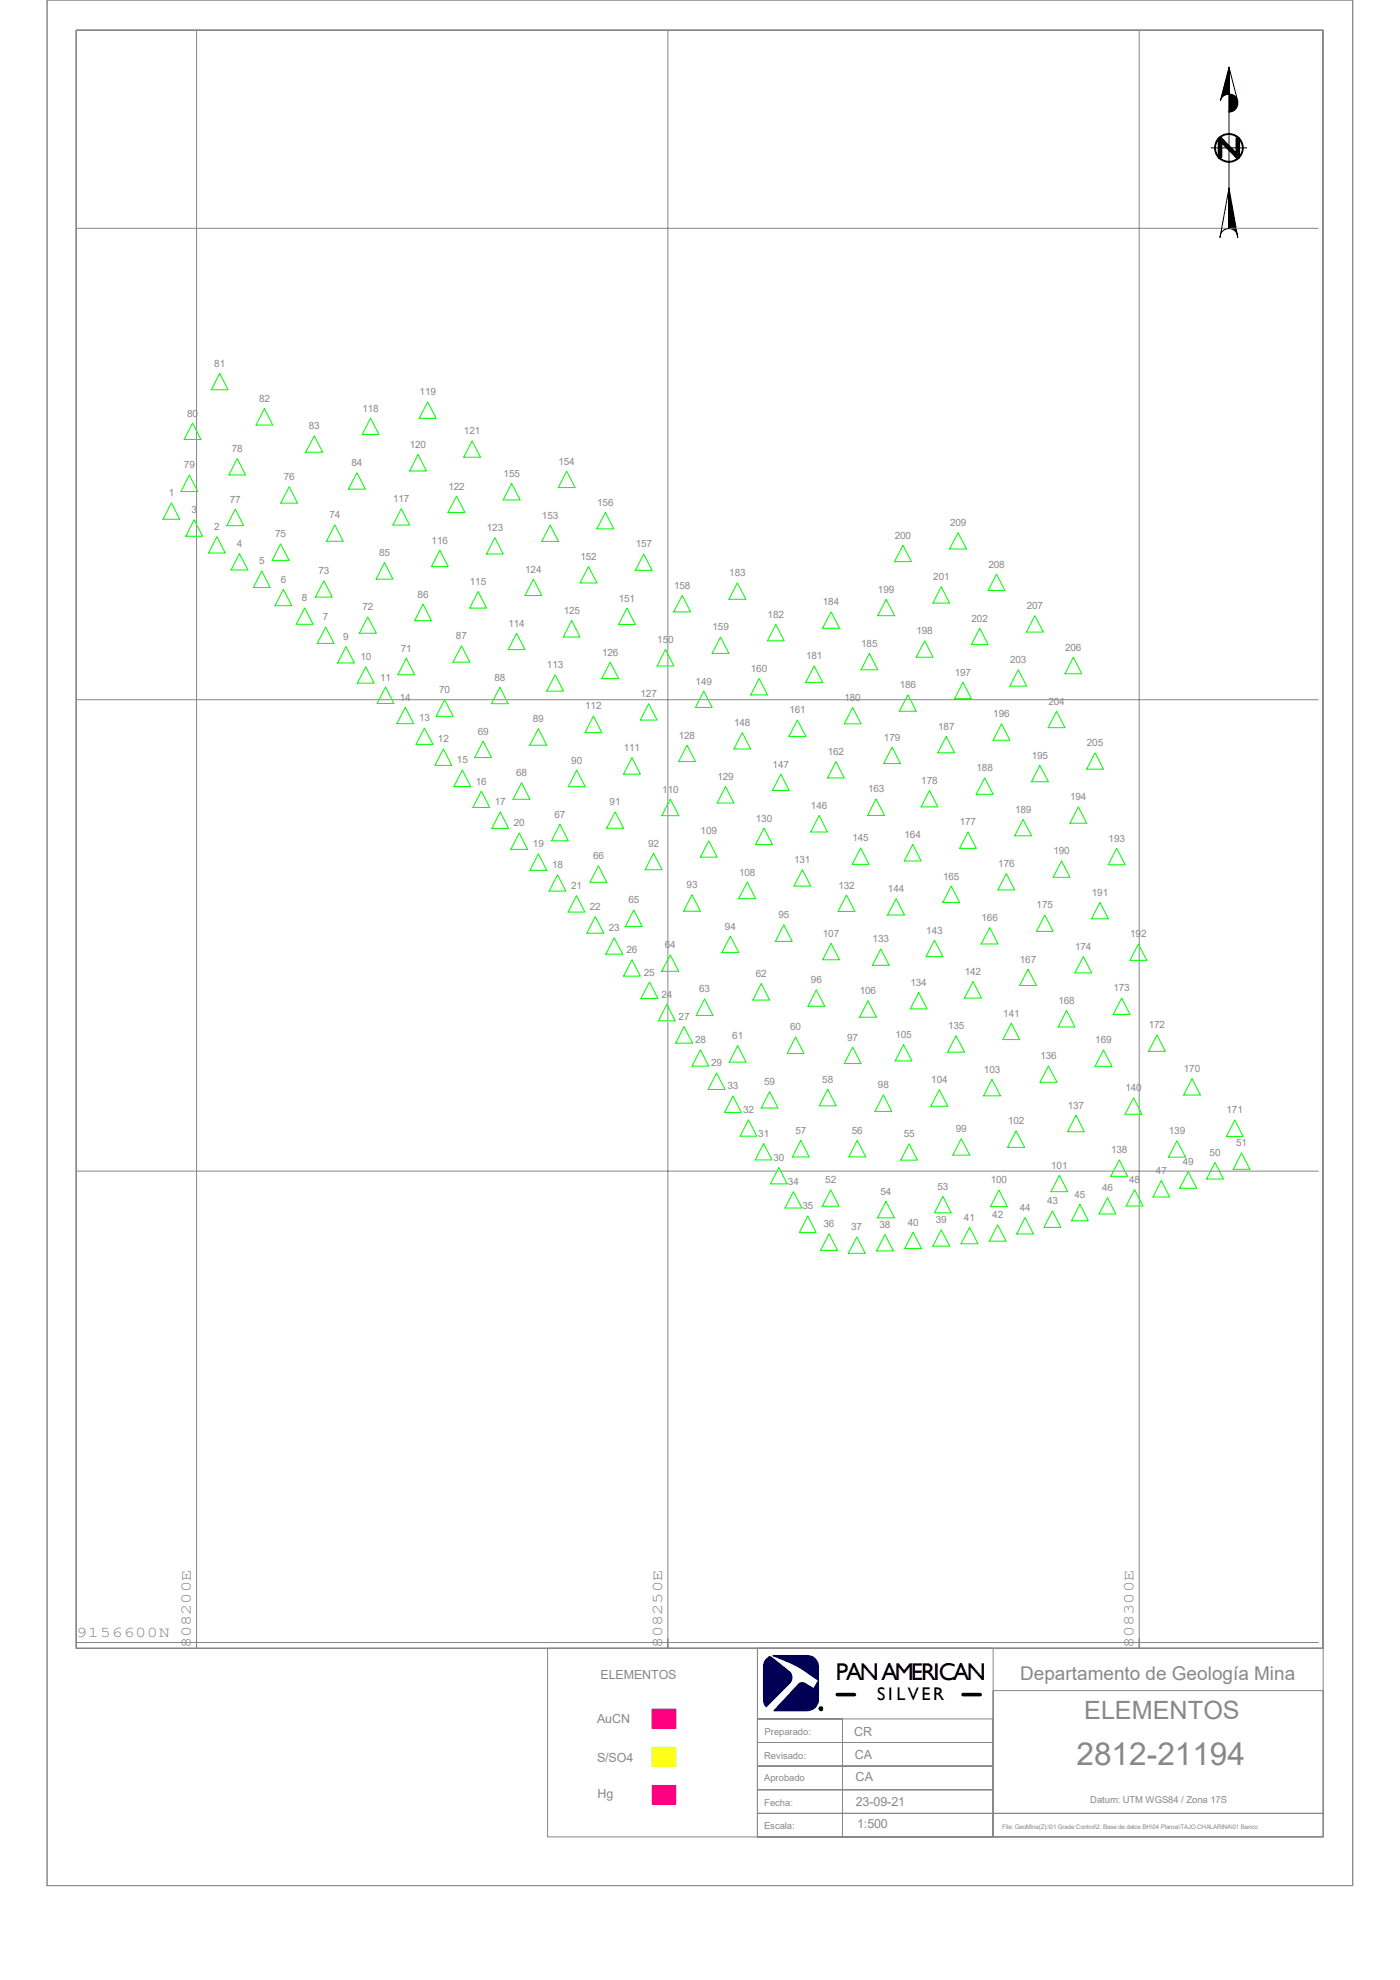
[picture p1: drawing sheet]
<svg xmlns="http://www.w3.org/2000/svg" width="297mm" height="420mm" viewBox="0 0 297 420" stroke-linecap="round" stroke-linejoin="round" font-family="sans-serif">
<g fill="#000" stroke="#000" stroke-width=".21">
<path d="M260.7 20a1.91 1.91 0 0 1 1.9 1.9 1.91 1.91 0 0 1-1.9 1.9z" fill-rule="evenodd"/>
<path d="M260.7 14.3v5.7h-.1a1.8 1.8 0 0 0-1.7 1.3z" fill-rule="evenodd"/>
<path d="M260.7 39.9l1.9 10.5-.2-.8a1.94 1.94 0 0 0-1.7-1.1z" fill-rule="evenodd"/>
</g>
<path d="M138.3 378.7h5.1v4.1h-5.1z" fill-rule="evenodd" fill="#f0f" stroke="#f0f" stroke-width=".21"/>
<path d="M138.3 370.6h5.1v4.1h-5.1z" fill-rule="evenodd" fill="#ff0" stroke="#ff0" stroke-width=".21"/>
<path d="M138.3 362.5h5.1v4.1h-5.1z" fill-rule="evenodd" fill="#f00" stroke="#f00" stroke-width=".21"/>
<g fill="#005" stroke="#005" stroke-width=".21">
<path d="M162.5 352l.7-.5h.5l3.7 3a1.76 1.76 0 0 1 .3 2.3l-5.2 5.2-.4-.7-.1-.8v-6.9a2.22 2.22 0 0 1 .5-1.6z" fill-rule="evenodd"/>
<path d="M164 351.2h7.2a2.36 2.36 0 0 1 2.5 2.4v6.9a2.36 2.36 0 0 1-2.5 2.4h-7l5-5.4a1.18 1.18 0 0 1 1.7-.3l1.7 1 1.1-1.8-5-3.2z" fill-rule="evenodd"/>
</g>
<g fill="none" stroke="#888" stroke-width=".21">
<path d="M10 0h277v400h-277zM16.2 6.4h264.5v343.2h-264.5zM16.2 6.4h264.4v343.2h-264.4zM41.7 6.4v343.2M141.7 6.4v343.2M241.7 6.4v343.2M16.2 48.4h263.5M16.2 148.4h263.5M16.2 248.4h263.5M16.2 348.4h263.5M116.2 349.6h44.5v40h-44.5zM160.7 349.6h120v40h-120z"/>
<path d="M160.7 349.6h50v40h-50zM210.7 358.6h70v26h-70zM160.7 379.6h50v5h-50zM160.7 374.6h50v5h-50zM160.7 369.6h50v5h-50zM160.7 364.6h50v5h-50zM160.7 364.6h18v25h-18zM160.7 384.6h50v5h-50zM210.7 384.6h70v5h-70z"/>
</g>
<g fill="none" stroke="#000" stroke-width=".21">
<path d="M260.7 14.3l1.9 7.2a1.87 1.87 0 0 0-1.9-1.5zM260.7 14.3v34.2M256.9 31.4h7.6M260.7 39.9v8.6h-.1a2.09 2.09 0 0 0-1.6 1.1l-.2 .8z"/>
<circle cx="260.7" cy="31.4" r="3"/>
<circle cx="260.7" cy="31.4" r="2.84"/>
</g>
<path d="M262.6 29.5v3.8l-3.8-3.8v3.8" fill="none" stroke="#000" stroke-width=".97"/>
<circle cx="174.2" cy="362.5" r=".32" fill="none" stroke="#000" stroke-width=".38"/>
<g fill="none" stroke="#0f0" stroke-width=".21">
<path d="M46.6 79.2l1.8 3.5h-3.6zM40.9 89.7l1.7 3.5h-3.5zM50.3 97.3l1.8 3.5h-3.5zM56.1 86.7l1.8 3.5h-3.6zM66.7 92.5l1.8 3.4h-3.6zM78.6 88.7l1.8 3.5h-3.6zM88.7 96.4l1.8 3.5h-3.6zM90.7 85.3l1.8 3.4h-3.6zM100.2 93.5l1.7 3.5h-3.5zM120.2 99.9l1.8 3.5h-3.6zM36.4 106.7l1.7 3.5h-3.5zM40.2 100.8l1.8 3.5h-3.6z"/>
<path d="M41.2 110.2l1.8 3.5h-3.6zM46 113.8l1.8 3.5h-3.6zM49.9 108l1.8 3.5h-3.6zM50.8 117.4l1.8 3.5h-3.6zM59.5 115.4l1.8 3.5h-3.6zM61.3 103.3l1.8 3.4h-3.5zM71 111.3l1.8 3.5h-3.5zM75.7 100.3l1.8 3.5h-3.6zM81.6 119.3l1.8 3.6h-3.6zM85.1 107.9l1.8 3.5h-3.5zM93.3 116.7l1.8 3.5h-3.6zM96.9 105.2l1.7 3.5h-3.6z"/>
<path d="M105 114l1.8 3.5h-3.6zM108.5 102.5l1.9 3.5h-3.6zM116.7 111.4l1.8 3.5h-3.6zM128.4 108.7l1.8 3.5h-3.6zM136.6 117.5l1.7 3.5h-3.5zM191.6 115.7l1.7 3.4h-3.5zM203.2 113l1.9 3.5h-3.6zM55.5 121.1l1.8 3.5h-3.5zM60.1 125l1.8 3.5h-3.6zM64.6 128.9l1.8 3.5h-3.5zM68.7 123.2l1.8 3.5h-3.6zM69.1 133l1.8 3.5h-3.6z"/>
<path d="M73.4 137.2l1.8 3.4h-3.6zM78 130.9l1.8 3.4h-3.6zM86.2 139.6l1.8 3.5h-3.6zM89.7 128.1l1.8 3.6h-3.5zM97.9 137l1.8 3.5h-3.6zM101.4 125.5l1.8 3.5h-3.5zM109.6 134.3l1.8 3.5h-3.6zM113.2 122.9l1.7 3.4h-3.5zM121.3 131.6l1.8 3.5h-3.6zM124.8 120.2l1.9 3.5h-3.6zM133 129l1.8 3.5h-3.6zM141.2 137.8l1.8 3.5h-3.6z"/>
<path d="M144.7 126.3l1.8 3.5h-3.6zM152.9 135.1l1.7 3.5h-3.5zM156.4 123.7l1.8 3.4h-3.6zM164.6 132.5l1.8 3.4h-3.6zM176.3 129.8l1.8 3.5h-3.6zM184.4 138.6l1.8 3.5h-3.5zM188 127.1l1.8 3.5h-3.6zM196.2 135.9l1.8 3.5h-3.6zM199.7 124.5l1.8 3.4h-3.6zM207.9 133.3l1.7 3.4h-3.5zM211.4 121.8l1.8 3.5h-3.6zM219.5 130.6l1.9 3.5h-3.6z"/>
<path d="M227.7 139.4l1.8 3.5h-3.6zM77.6 141.4l1.8 3.5h-3.6zM81.8 145.7l1.8 3.5h-3.6zM86 150l1.8 3.5h-3.6zM90 154.4l1.9 3.5h-3.6zM94.1 158.9l1.7 3.4h-3.5zM94.3 148.4l1.8 3.5h-3.6zM102.5 157.2l1.8 3.5h-3.6zM106 145.8l1.8 3.5h-3.5zM114.2 154.6l1.8 3.5h-3.6zM117.8 143.1l1.7 3.5h-3.5zM125.9 151.9l1.8 3.5h-3.6z"/>
<path d="M129.5 140.5l1.7 3.4h-3.5zM137.6 149.3l1.8 3.4h-3.6zM145.8 158.1l1.7 3.4h-3.5zM149.3 146.6l1.8 3.5h-3.6zM157.5 155.4l1.8 3.5h-3.6zM161 143.9l1.8 3.5h-3.5zM169.2 152.7l1.8 3.5h-3.6zM172.7 141.3l1.8 3.4h-3.6zM180.9 150.1l1.8 3.4h-3.6zM189.3 158.5l1.8 3.5h-3.6zM192.6 147.4l1.8 3.5h-3.6zM200.7 156.2l1.8 3.5h-3.5z"/>
<path d="M204.3 144.7l1.8 3.5h-3.6zM212.5 153.5l1.7 3.5h-3.5zM216 142.1l1.8 3.4h-3.6zM224.2 150.9l1.7 3.4h-3.5zM232.3 159.7l1.8 3.5h-3.6zM98.1 163.3l1.8 3.5h-3.6zM102.1 167.8l1.8 3.5h-3.6zM106.1 172.2l1.8 3.5h-3.5zM110.2 176.7l1.7 3.5h-3.5zM110.7 166l1.7 3.5h-3.6zM118.8 174.8l1.8 3.6h-3.6zM122.3 163.4l1.9 3.5h-3.6z"/>
<path d="M130.5 172.2l1.8 3.5h-3.6zM134.1 160.7l1.7 3.5h-3.5zM142.2 169.5l1.8 3.5h-3.6zM150.4 178.4l1.7 3.4h-3.5zM153.9 166.8l1.8 3.5h-3.6zM162.1 175.7l1.8 3.5h-3.6zM165.7 164.2l1.7 3.5h-3.5zM173.8 173l1.8 3.5h-3.6zM177.3 161.5l1.8 3.5h-3.5zM182.6 179.9l1.8 3.4h-3.6zM185.8 169.5l1.9 3.5h-3.6zM193.6 179.1l1.8 3.5h-3.5z"/>
<path d="M197.2 167.7l1.8 3.5h-3.6zM205.4 176.5l1.7 3.5h-3.5zM208.9 165l1.8 3.5h-3.6zM217 173.8l1.9 3.5h-3.6zM220.6 162.3l1.8 3.5h-3.6zM228.8 171.2l1.7 3.4h-3.5zM236.9 180l1.8 3.4h-3.6zM114.2 181.1l1.8 3.5h-3.6zM118.3 185.5l1.8 3.5h-3.6zM122.3 190l1.8 3.5h-3.6zM126.3 194.4l1.8 3.6h-3.6zM127 183.6l1.7 3.6h-3.5z"/>
<path d="M130.3 198.9l1.8 3.5h-3.6zM134.5 193l1.7 3.5h-3.5zM138.6 181l1.9 3.5h-3.6zM146.8 189.8l1.8 3.5h-3.6zM154.9 198.6l1.9 3.5h-3.6zM158.5 187.1l1.8 3.5h-3.6zM166.3 196.2l1.8 3.5h-3.6zM170.2 184.5l1.8 3.5h-3.6zM179.6 189.9l1.8 3.4h-3.6zM190.1 190.6l1.8 3.5h-3.6zM198.2 199.4l1.8 3.5h-3.5zM201.8 188l1.8 3.4h-3.6z"/>
<path d="M210 196.8l1.8 3.4h-3.6zM213.5 185.3l1.8 3.5h-3.6zM221.7 194.1l1.7 3.5h-3.5zM225.2 182.6l1.8 3.5h-3.6zM233.3 191.4l1.9 3.5h-3.6zM134.1 203.6l1.7 3.5h-3.5zM137.8 208.3l1.8 3.5h-3.6zM141.5 213l1.8 3.5h-3.6zM142.2 202.6l1.8 3.4h-3.6zM145.1 217.8l1.8 3.5h-3.6zM149.5 211.9l1.8 3.5h-3.6zM161.5 208.6l1.8 3.5h-3.6z"/>
<path d="M168.8 220l1.8 3.5h-3.6zM173.2 210l1.8 3.4h-3.6zM176.3 200.1l1.8 3.5h-3.6zM184.2 212.3l1.7 3.5h-3.5zM186.9 201.3l1.7 3.5h-3.5zM194.9 210.5l1.8 3.5h-3.6zM202.8 219.7l1.8 3.5h-3.6zM206.4 208.2l1.8 3.5h-3.6zM214.5 217l1.8 3.5h-3.5zM218.1 205.6l1.8 3.4h-3.6zM226.3 214.3l1.7 3.5h-3.5zM229.8 202.9l1.8 3.5h-3.6z"/>
<path d="M238 211.7l1.7 3.5h-3.5zM241.5 200.2l1.8 3.5h-3.6zM245.4 219.5l1.8 3.5h-3.5zM148.6 222.7l1.8 3.4h-3.6zM152 227.6l1.8 3.5h-3.6zM155.5 232.5l1.8 3.5h-3.6zM156.5 221.8l1.8 3.5h-3.6zM158.8 237.5l1.8 3.5h-3.6zM163.3 231.6l1.8 3.4h-3.6zM175.6 231.1l1.8 3.5h-3.6zM180.9 222.1l1.8 3.5h-3.6zM187.4 232.2l1.8 3.6h-3.6z"/>
<path d="M191.7 221.6l1.8 3.4h-3.6zM199.3 231.1l1.8 3.6h-3.6zM210.4 228.9l1.9 3.6h-3.6zM215.6 239.9l1.8 3.5h-3.6zM222.4 226.1l1.8 3.5h-3.6zM228.3 236.6l1.7 3.5h-3.5zM234.1 222.7l1.8 3.5h-3.6zM240.5 232.9l1.8 3.4h-3.6zM252.9 228.8l1.8 3.5h-3.6zM262 237.6l1.7 3.5h-3.5zM162 242.6l1.8 3.4h-3.6zM165.2 247.6l1.8 3.5h-3.6z"/>
<path d="M168.3 252.8l1.8 3.4h-3.6zM169.9 241.9l1.8 3.5h-3.6zM171.4 257.9l1.7 3.6h-3.5zM176.2 252.4l1.8 3.5h-3.5zM181.9 241.9l1.8 3.5h-3.6zM188 254.8l1.7 3.5h-3.5zM192.9 242.6l1.7 3.5h-3.5zM200 253.8l1.8 3.5h-3.6zM203.9 241.6l1.8 3.4h-3.6zM211.7 259.8l1.7 3.5h-3.5zM211.9 252.4l1.8 3.5h-3.6zM217.5 258.3l1.7 3.4h-3.5z"/>
<path d="M223.3 256.8l1.7 3.5h-3.5zM224.7 249.3l1.8 3.5h-3.5zM229.1 255.4l1.8 3.6h-3.6zM235 254l1.7 3.5h-3.5zM237.4 246l1.8 3.5h-3.5zM240.7 252.3l1.8 3.5h-3.6zM246.4 250.4l1.8 3.5h-3.6zM249.7 242l1.8 3.4h-3.6zM252.1 248.5l1.8 3.6h-3.6zM257.8 246.6l1.7 3.5h-3.5zM263.4 244.6l1.8 3.4h-3.6zM175.9 261.7l1.8 3.5h-3.6z"/>
<path d="M181.8 262.4l1.8 3.5h-3.6zM187.7 261.9l1.8 3.4h-3.5zM193.7 261.4l1.8 3.4h-3.6zM199.7 260.9l1.8 3.4h-3.6zM205.7 260.3l1.8 3.5h-3.6zM174.3 362.8h.1"/>
</g>
<path d="M177.6 359.5h3.7M204.3 359.5h3.6" fill="none" stroke="#000" stroke-width=".76"/>
<text font-size="6.7" fill="#888" x="228.4" y="374.4">2812-21194</text>
<text font-size="5.3" fill="#888" x="230" y="364.6">ELEMENTOS</text>
<text font-size="5.1" x="177.3" y="356.3">PAN AMERICAN</text>
<text font-size="4" fill="#888" x="216.4" y="356.3">Departamento de Geología Mina</text>
<text font-size="3.9" x="186.1" y="360.5">S I L V E R</text>
<g font-size="3.2" fill="#888">
<text x="16.2" y="347.2">9156600N</text>
<text x="40.5" y="349.6" transform="rotate(-90 40.5 349.6)">808200E</text>
<text x="140.5" y="349.6" transform="rotate(-90 140.5 349.6)">808250E</text>
<text x="240.5" y="349.6" transform="rotate(-90 240.5 349.6)">808300E</text>
</g>
<g font-size="2.7" fill="#888">
<text x="127.4" y="356.2">ELEMENTOS</text>
<text x="126.7" y="365.5">AuCN</text>
<text x="181.2" y="368.1">CR</text>
<text x="126.7" y="373.7">S/SO4</text>
<text x="181.4" y="373.1">CA</text>
<text x="181.5" y="377.9">CA</text>
<text x="126.7" y="381.3">Hg</text>
<text x="181.6" y="383">23-09-21</text>
<text x="181.9" y="387.8">1:500</text>
</g>
<g font-size="2.1" fill="#888">
<text x="45.5" y="77.8">81</text>
<text x="89" y="83.9">119</text>
<text x="39.7" y="88.3">80</text>
<text x="54.9" y="85.3">82</text>
<text x="76.9" y="87.3">118</text>
<text x="49.2" y="95.9">78</text>
<text x="65.5" y="91.1">83</text>
<text x="87" y="95">120</text>
<text x="98.4" y="92.1">121</text>
<text x="39" y="99.4">79</text>
<text x="60.2" y="101.9">76</text>
<text x="74.5" y="98.9">84</text>
<text x="106.8" y="101.2">155</text>
<text x="118.5" y="98.6">154</text>
<text x="35.8" y="105.3">1</text>
<text x="48.8" y="106.6">77</text>
<text x="83.4" y="106.5">117</text>
<text x="95.1" y="103.8">122</text>
<text x="126.7" y="107.3">156</text>
<text x="40.6" y="108.8">3</text>
<text x="45.4" y="112.4">2</text>
<text x="58.4" y="114">75</text>
<text x="69.9" y="109.9">74</text>
<text x="103.3" y="112.6">123</text>
<text x="115" y="110">153</text>
<text x="201.5" y="111.6">209</text>
<text x="50.2" y="116">4</text>
<text x="54.9" y="119.7">5</text>
<text x="80.4" y="117.9">85</text>
<text x="91.6" y="115.3">116</text>
<text x="123.1" y="118.8">152</text>
<text x="134.9" y="116.1">157</text>
<text x="189.8" y="114.3">200</text>
<text x="59.6" y="123.6">6</text>
<text x="67.6" y="121.8">73</text>
<text x="99.7" y="124.1">115</text>
<text x="111.4" y="121.5">124</text>
<text x="143" y="124.9">158</text>
<text x="154.7" y="122.3">183</text>
<text x="186.3" y="125.7">199</text>
<text x="198" y="123.1">201</text>
<text x="209.7" y="120.4">208</text>
<text x="64.1" y="127.6">8</text>
<text x="68.5" y="131.6">7</text>
<text x="76.9" y="129.5">72</text>
<text x="88.6" y="126.7">86</text>
<text x="119.6" y="130.2">125</text>
<text x="131.3" y="127.6">151</text>
<text x="162.9" y="131.1">182</text>
<text x="174.6" y="128.4">184</text>
<text x="206.1" y="131.9">202</text>
<text x="217.8" y="129.2">207</text>
<text x="72.8" y="135.8">9</text>
<text x="96.7" y="135.6">87</text>
<text x="107.9" y="132.9">114</text>
<text x="139.4" y="136.4">150</text>
<text x="151.2" y="133.7">159</text>
<text x="182.7" y="137.2">185</text>
<text x="194.4" y="134.5">198</text>
<text x="76.5" y="140">10</text>
<text x="85" y="138.2">71</text>
<text x="116" y="141.7">113</text>
<text x="127.7" y="139.1">126</text>
<text x="159.3" y="142.5">160</text>
<text x="171" y="139.9">181</text>
<text x="202.6" y="143.3">197</text>
<text x="214.3" y="140.7">203</text>
<text x="226" y="138">206</text>
<text x="80.6" y="144.4">11</text>
<text x="84.8" y="148.6">14</text>
<text x="93.2" y="147">70</text>
<text x="104.9" y="144.4">88</text>
<text x="135.9" y="147.9">127</text>
<text x="147.6" y="145.2">149</text>
<text x="179.2" y="148.7">180</text>
<text x="190.9" y="146">186</text>
<text x="222.4" y="149.5">204</text>
<text x="88.9" y="153">13</text>
<text x="101.3" y="155.8">69</text>
<text x="113" y="153.2">89</text>
<text x="124.2" y="150.5">112</text>
<text x="155.7" y="154">148</text>
<text x="167.5" y="151.3">161</text>
<text x="199.1" y="154.8">187</text>
<text x="210.7" y="152.1">196</text>
<text x="92.9" y="157.5">12</text>
<text x="96.9" y="161.9">15</text>
<text x="121.2" y="162">90</text>
<text x="132.3" y="159.3">111</text>
<text x="144" y="156.7">128</text>
<text x="175.6" y="160.1">162</text>
<text x="187.5" y="157.1">179</text>
<text x="218.9" y="161">195</text>
<text x="230.6" y="158.3">205</text>
<text x="101" y="166.4">16</text>
<text x="109.5" y="164.7">68</text>
<text x="152.2" y="165.4">129</text>
<text x="163.9" y="162.8">147</text>
<text x="195.5" y="166.3">178</text>
<text x="207.2" y="163.6">188</text>
<text x="105" y="170.8">17</text>
<text x="117.6" y="173.4">67</text>
<text x="129.3" y="170.8">91</text>
<text x="140.5" y="168.1">110</text>
<text x="172" y="171.6">146</text>
<text x="184.1" y="168.1">163</text>
<text x="215.3" y="172.4">189</text>
<text x="227" y="169.8">194</text>
<text x="109" y="175.3">20</text>
<text x="113.1" y="179.7">19</text>
<text x="137.5" y="179.6">92</text>
<text x="148.6" y="177">109</text>
<text x="160.4" y="174.3">130</text>
<text x="180.8" y="178.5">145</text>
<text x="191.9" y="177.7">164</text>
<text x="203.6" y="175.1">177</text>
<text x="235.2" y="178.6">193</text>
<text x="117.1" y="184.1">18</text>
<text x="125.8" y="182.2">66</text>
<text x="156.8" y="185.7">108</text>
<text x="168.5" y="183.1">131</text>
<text x="211.8" y="183.9">176</text>
<text x="223.5" y="181.2">190</text>
<text x="121.2" y="188.6">21</text>
<text x="133.3" y="191.6">65</text>
<text x="145.7" y="188.4">93</text>
<text x="177.9" y="188.5">132</text>
<text x="188.4" y="189.2">144</text>
<text x="200.1" y="186.6">165</text>
<text x="231.6" y="190">191</text>
<text x="125.1" y="193">22</text>
<text x="129.2" y="197.5">23</text>
<text x="153.8" y="197.2">94</text>
<text x="165.1" y="194.8">95</text>
<text x="208.2" y="195.4">166</text>
<text x="219.9" y="192.7">175</text>
<text x="132.9" y="202.2">26</text>
<text x="141" y="201.2">64</text>
<text x="174.6" y="198.7">107</text>
<text x="185.1" y="199.9">133</text>
<text x="196.5" y="198">143</text>
<text x="228.1" y="201.5">174</text>
<text x="239.8" y="198.8">192</text>
<text x="136.6" y="206.9">25</text>
<text x="160.4" y="207.2">62</text>
<text x="172" y="208.6">96</text>
<text x="193.2" y="209.1">134</text>
<text x="204.7" y="206.8">142</text>
<text x="216.4" y="204.2">167</text>
<text x="140.3" y="211.6">24</text>
<text x="148.3" y="210.5">63</text>
<text x="182.4" y="210.9">106</text>
<text x="212.9" y="215.6">141</text>
<text x="224.5" y="212.9">168</text>
<text x="236.2" y="210.3">173</text>
<text x="144" y="216.4">27</text>
<text x="147.4" y="221.3">28</text>
<text x="155.4" y="220.4">61</text>
<text x="167.6" y="218.6">60</text>
<text x="179.7" y="220.7">97</text>
<text x="189.9" y="220.2">105</text>
<text x="201.1" y="218.3">135</text>
<text x="232.4" y="221.3">169</text>
<text x="243.7" y="218.1">172</text>
<text x="150.9" y="226.2">29</text>
<text x="208.7" y="227.5">103</text>
<text x="220.7" y="224.7">136</text>
<text x="251.2" y="227.4">170</text>
<text x="154.3" y="231.1">33</text>
<text x="162.1" y="230.2">59</text>
<text x="174.5" y="229.7">58</text>
<text x="186.3" y="230.8">98</text>
<text x="197.6" y="229.7">104</text>
<text x="238.8" y="231.5">140</text>
<text x="157.6" y="236.1">32</text>
<text x="213.9" y="238.5">102</text>
<text x="226.5" y="235.2">137</text>
<text x="260.2" y="236.2">171</text>
<text x="160.9" y="241.2">31</text>
<text x="168.7" y="240.5">57</text>
<text x="180.7" y="240.5">56</text>
<text x="191.7" y="241.2">55</text>
<text x="202.8" y="240.2">99</text>
<text x="235.7" y="244.6">138</text>
<text x="248" y="240.6">139</text>
<text x="256.6" y="245.2">50</text>
<text x="262.3" y="243.2">51</text>
<text x="164.1" y="246.3">30</text>
<text x="167.2" y="251.4">34</text>
<text x="175.1" y="251">52</text>
<text x="210.2" y="251">100</text>
<text x="223" y="247.9">101</text>
<text x="239.6" y="251">48</text>
<text x="245.2" y="249">47</text>
<text x="250.9" y="247.1">49</text>
<text x="170.2" y="256.5">35</text>
<text x="186.8" y="253.4">54</text>
<text x="198.9" y="252.4">53</text>
<text x="216.3" y="256.9">44</text>
<text x="222.1" y="255.4">43</text>
<text x="228" y="254">45</text>
<text x="233.8" y="252.6">46</text>
<text x="174.7" y="260.3">36</text>
<text x="180.6" y="261">37</text>
<text x="186.6" y="260.5">38</text>
<text x="192.6" y="260">40</text>
<text x="198.5" y="259.5">39</text>
<text x="204.5" y="259">41</text>
<text x="210.5" y="258.4">42</text>
</g>
<g font-size="2" fill="#888">
<text x="162.2" y="368.1">Preparado:</text>
<text x="162.1" y="373.2">Revisado:</text>
<text x="162.1" y="377.9">Aprobado</text>
<text x="162.1" y="383">Fecha:</text>
<text x="231.3" y="382.5">Datum: UTM WGS84 / Zona 17S</text>
<text x="162.1" y="387.9">Escala:</text>
</g>
<text font-size="1.3" fill="#888" x="212.6" y="387.9">File: GeoMina(Z):\01 Grade Control\2. Base de datos BH\04 Planos\TAJO CHALARINA\01 Banco</text>
<text font-size=".5" fill="#005" x="174" y="362.6">R</text>
</svg>
